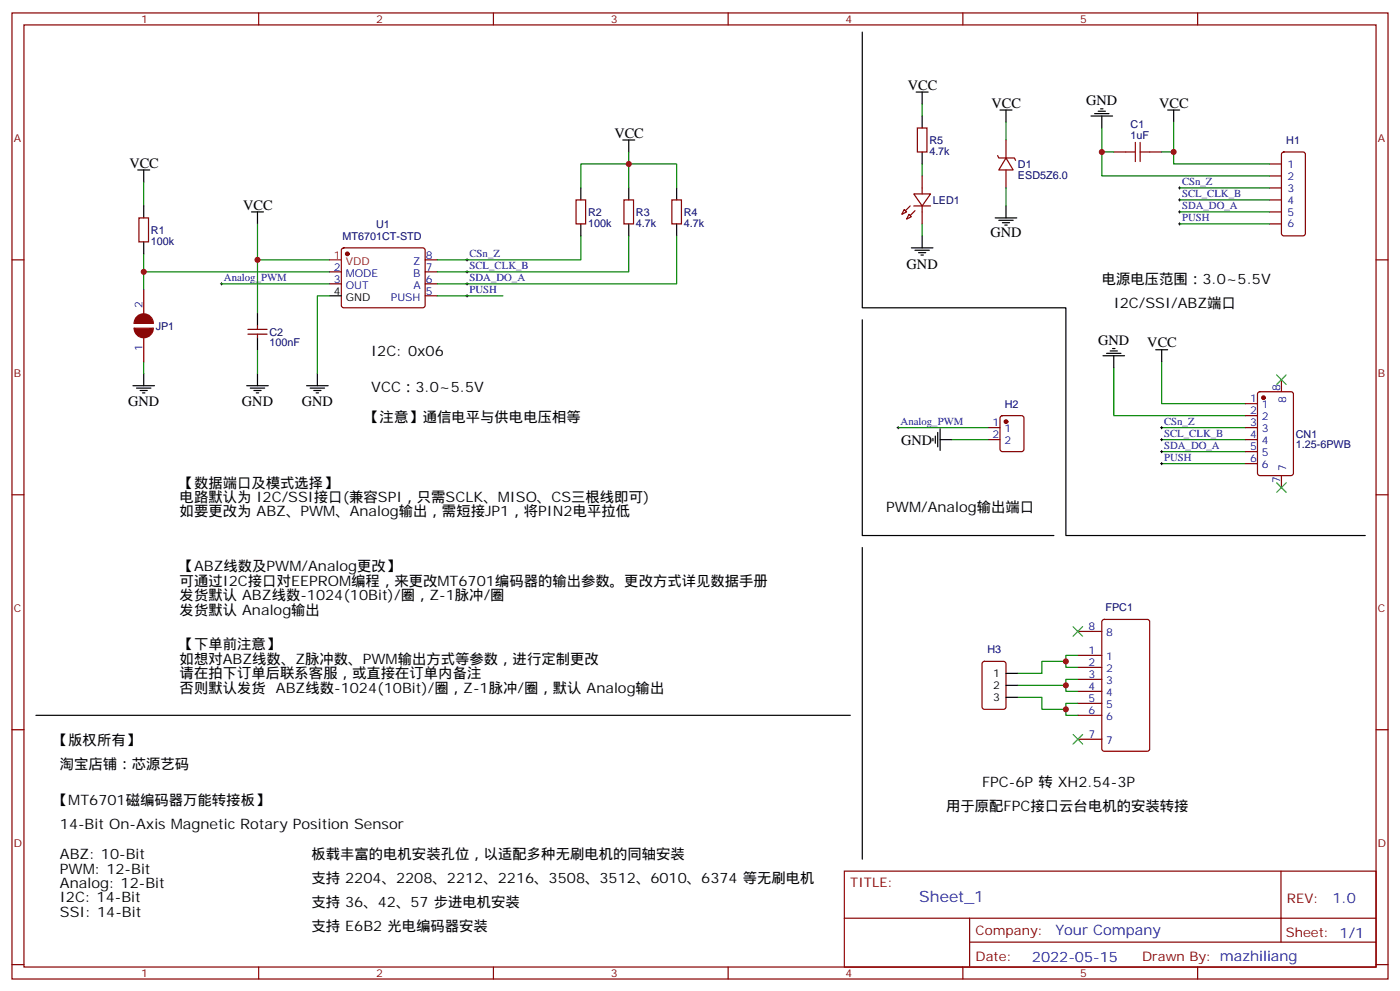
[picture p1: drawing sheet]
<svg xmlns="http://www.w3.org/2000/svg" width="412mm" height="292mm" viewBox="0 0 412 292" stroke-linecap="round" stroke-linejoin="round" font-family="sans-serif">
<g fill="none" stroke="#870000" stroke-width=".35">
<path d="M3.5 3.8h405.4v284.3h-405.4zM7.1 7.3h398.2v277.3h-398.2zM76.2 3.8v3.5M145.3 3.8v3.5M214.5 3.8v3.5M283.6 3.8v3.5M352.8 3.8v3.5M270.2 37.7h2.8v7h-2.8zM169.7 58.8h2.8v7.1h-2.8zM183.8 58.8h2.8v7.1h-2.8zM197.9 58.8h2.8v7.1h-2.8zM269.2 57.1h4.9l-2.5 3.5z"/>
<path d="M271.6 51.8v5.3M293.9 45.8l.3 .7h4.6l.4 .7M296.3 46.5l2.1 3.5h-4.2zM296.3 41.2v5.3M296.3 50v5.3M328.1 44.7h3.5M338.7 44.7h3.5M373.9 48.3h3.6M373.9 51.8h3.6M373.9 55.3h3.6M373.9 58.8h3.6M377.7 44.9l.5-.2h5.6l.7 .5v23.5l-.4 .7h-5.9l-.7-.4v-23.6z"/>
<path d="M3.5 76.5h3.6M40.9 64.1h2.8v7.1h-2.8zM100.8 73.2l.4-.2h23.3l.5 .2 .2 .5v16.5l-.7 .4-23.5-.1-.5-.6v-16.2zM125.2 76.5h3.6M266.3 61.7l.8 .7-1.5 .7zM267.8 63.1l.7 .7-1.4 .7zM269.2 60.6h4.9M271.6 60.6v5.3M373.9 62.4h3.6M373.9 65.9h3.6M405.3 76.5h3.6M42.3 85.3v7.1"/>
<path d="M42.3 99.4v7.1M73 98.4h5.7M73 96.9h5.7M75.8 95.9v1M75.8 98.4v1M97 80h3.5M97 83.5h3.5M125.2 80h3.6M125.2 83.5h3.6M125.2 87.1h3.6M366.9 118.8h3.5M370.7 115.5l.4-.2h9.2l.6 .4 .1 23.6-.5 .6-9.4 .1-.6-.5-.1-23.5z"/>
<path d="M377.5 111.8v3.5M291 125.9h3.6M291 129.4h3.6M294.8 122.5l.5-.2h5.6l.7 .5v9.4l-.4 .7h-5.9l-.7-.4v-9.5zM366.9 125.9h3.5M366.9 129.4h3.5M366.9 122.3h3.5M366.9 132.9h3.5M366.9 136.5h3.5M377.5 140v3.5M3.5 145.6h3.6M405.3 145.6h3.6"/>
<path d="M289.5 194.9l.5-.2h5.6l.7 .4v13l-.4 .6-5.9 .1-.7-.5v-12.9zM317.5 192.9h7.1M317.5 196.4h7.1M317.5 200h7.1M317.5 185.8h7.1M324.8 182.5l.5-.2h12.7l.6 .4 .1 37.7-.5 .7h-12.9l-.7-.4v-37.7zM3.5 214.8h3.6M317.5 203.5h7.1M317.5 207h7.1M317.5 210.5h7.1M317.5 217.6h7.1M405.3 214.8h3.6"/>
<path d="M248.7 256.4h156.6v28.2h-156.6zM377.3 256.4v20.9M248.7 270.2h156.5M285.6 277.3h119.6M285.6 270.2v14.2M3.5 283.9h3.6M76.2 284.6v3.5M145.3 284.6v3.5M214.5 284.6v3.5M283.6 284.6v3.5M352.8 284.6v3.5M405.3 283.9h3.6"/>
</g>
<g fill="#870000" stroke="#870000" stroke-width=".35">
<path d="M269.5 62l-1.4 1.4z"/>
<path d="M268.1 60.6l-1.4 1.4z"/>
<circle cx="102.3" cy="74.7" r=".53"/>
<circle cx="296.3" cy="124.1" r=".53"/>
<circle cx="372.2" cy="117.1" r=".53"/>
</g>
<path d="M97 76.5h3.5" fill="none" stroke="#f00" stroke-width=".35"/>
<g fill="none" stroke="#000" stroke-width=".35">
<path d="M254 9.5v81.1h60v67h88.2M269.9 27.1h3.5M271.6 27.1v3.5M271.6 34.1v3.6M294.6 32.4h3.5M296.3 32.4v3.5M321.4 34.1h6.3M322.4 33.4h4.3M323.5 32.7h2.1M324.2 32h.7M324.6 34.1v3.6M344 32.4h3.5"/>
<path d="M345.7 32.4v3.5M40.6 50h3.5M42.3 50v3.6M171.1 55.3v3.5M183.4 41.2h3.6M185.2 41.2v3.5M185.2 55.3v3.5M199.3 55.3v3.5M271.6 44.7v3.6M42.3 60.6v3.5M42.3 71.2v3.5M74.1 62.4h3.5"/>
<path d="M75.8 62.4v3.5M171.1 65.9v3.5M185.2 65.9v3.5M199.3 65.9v3.5M268.5 73h6.3M269.5 73.7h4.3M270.6 74.4h2.1M271.3 75.1h.7M271.6 69.4v3.6M293.2 64.1h6.3M294.2 64.8h4.2M295.3 65.5h2.1"/>
<path d="M296 66.3h.7M296.3 60.6v3.5M75.8 92.4v3.5M75.8 99.4v3.5M97 87.1h3.5M254 94.1v63.5h56.4M39.2 113.5h6.3M40.2 114.2h4.2M41.3 114.9h2.1M42 115.6h.7M42.3 110v3.5M72.7 113.5h6.3"/>
<path d="M73.7 114.2h4.3M74.8 114.9h2.1M75.5 115.6h.7M75.8 110v3.5M90.3 113.5h6.4M91.4 114.2h4.2M92.4 114.9h2.1M93.1 115.6h.7M93.5 110v3.5M324.9 104.7h6.4M326 104h4.2M327 103.3h2.1"/>
<path d="M327.7 102.6h.7M328.1 104.7v3.5M340.4 102.9h3.6M342.2 102.9v3.6M274.8 129v.8M275.5 128.3v2.2M276.2 127.3v4.2M276.9 129.4h3.6M276.9 126.2v6.4M254 161.1v91.8M296.3 198.2h3.6M296.3 205.2h3.6"/>
<path d="M296.3 201.7h3.6"/>
</g>
<g fill="none" stroke="#000" stroke-width=".29">
<path d="M347.1 55.3h.7M347.1 58.8h.7M347.5 55v.7M347.5 58.5v.7M137.2 76.5h.7M137.6 76.1v.7M137.6 79.7v.7M347.1 62.4h.7M347.1 65.9h.7M347.5 62v.7M347.5 65.5v.8M64.9 83.5h.7"/>
<path d="M65.3 83.2v.7M137.2 80h.7M137.2 83.5h.7M137.2 87.1h.7M137.6 83.2v.7M137.6 86.7v.7M264.2 125.9h.7M264.6 125.5v.7M341.8 125.9h.7M341.8 136.5h.7M341.8 132.9h.7M341.8 129.4h.7"/>
<path d="M342.2 125.5v.7M342.2 129v.8M342.2 132.6v.7M342.2 136.1v.7"/>
</g>
<g fill="none" stroke="#008700" stroke-width=".35">
<path d="M271.6 30.6v3.5M296.3 35.9v5.3M324.6 37.7v14.1h49.3M345.7 35.9v12.4h28.2M42.3 53.6v7M171.1 55.3v-7h14.1v7M185.2 44.7v3.6h14.1v7M271.6 48.3v3.5M296.3 55.3v5.3M324.6 44.7h3.5M342.2 44.7h3.5M347.5 55.3h26.4"/>
<path d="M347.5 58.8h26.4M42.3 74.7v10.6M75.8 65.9v10.6h21.2M75.8 76.5v15.9M171.1 69.4v7.1h-42.3M185.2 69.4v10.6h-56.4M199.3 69.4v14.1h-70.5M271.6 65.9v3.5M347.5 62.4h26.4M347.5 65.9h26.4M42.3 80h54.7M65.3 83.5h31.7"/>
<path d="M97 87.1h-3.5v22.9M128.8 87.1h19.4M42.3 106.5v3.5M75.8 102.9v7.1M328.1 108.2v14.1h38.8M342.2 106.5v12.3h24.7M264.6 125.9h26.4M280.5 129.4h10.5M342.2 136.5h24.7M342.2 132.9h24.7M342.2 129.4h24.7M342.2 125.9h24.7"/>
<path d="M314 194.7h-7.1v3.5h-7M317.5 192.9h-3.5v3.5h3.5M317.5 200h-3.5v3.5h3.5M299.9 205.2h7v3.6h7.1M299.9 201.7h14.1M317.5 207h-3.5v3.5h3.5"/>
</g>
<path d="M376.1 110.3l2.8 2.9M378.9 110.3l-2.8 2.9M376.1 142.1l2.8 2.8M378.9 142.1l-2.8 2.8M316.1 184.4l2.8 2.9M318.9 184.4l-2.8 2.9M316.1 216.2l2.8 2.8M318.9 216.2l-2.8 2.8" fill="none" stroke="#3c3" stroke-width=".35"/>
<path d="M39.5 96.6h5.7a2.82 2.82 0 0 1-2.9 2.8 2.82 2.82 0 0 1-2.8-2.8zM39.7 96.8l.4 1.2 .9 .8-.5-.3 1.3 .6h.3l-1.1-.4 1.8 .2h-1.2l1 .2h.4l-1-.1h1l-1.2 .2h.2h.8l-.9-.2 1.9-.1-1.3-.2 1.4 .1-1.4-.1 1.4-.1-1-.2h1.2l-1.1-.1 1.2 .1-1.1-.2 1 .2-.5-.4 .9 .1-1.3-.2 1.3 .1-1-.4 1.1 .2-1.3-.3 1 .2h.2l-1.1-.3 1.6 .2-1.1-.5 .9 .1-.8-.4h.8v.2h-.5l-4.4-.2 .7 1.3 .8 .4h-.3l-.2-.1 2.1 .1-1.9-.3-.7-.6 1.9 .5 .8-.1-2.3-.4-.6-.3v-.3l1 .5 1.4 .3 .8-.1-1.4-.1-1.7-.6 .4 .5 .1-.3 .7-.1 1.1 .3 1-.2-2.8-.3M40.6 93a2.82 2.82 0 0 1 3-.4 2.82 2.82 0 0 1 1.6 2.6h-5.7a2.82 2.82 0 0 1 1.1-2.2zM41.2 93.3l.4-.2 .7 .2-.5-.1 .1-.2 1.2 .8a.55 .55 0 0 0-.7-.2 .55 .55 0 0 0-.3 .7l1-.3a.41 .41 0 0 0 0-.6 .41 .41 0 0 0-.5-.1l-.5-.2 2 .6-.3-.5-2.1-.2 .8 .7-1-.6 2.9 1-2-.2-1.2-.7 .7 .7 2.6 .5-2.4-.3-.7-.3-.4-.4 .2 .5 .4 .2 2.6 .4 .6 .3-1.9-.2 1 .2h-1h.3l-1.2-.2h1.2l-2.1-.3 1 .7a1.34 1.34 0 0 1-1.4-1.4l.7 .9-.4-.3-.2-.7 .2 .4a.68 .68 0 0 1 .2 1l-.6-1.1 .5 .9-.5-.8 .4 1-.6-.8 .5 .8-.5-.8 .5 .7-.5-.4 .1 .6-.2-.8v.4l-.3 .1 .6-1.3a2.02 2.02 0 0 1 2.5-.4l-.8-.3-1.1 .3-1.1 1-.3 .7 .7-1.5 1-.6h1.3l.9 .3-.6-.1 1.1 .6 .8 1.6-1.1-.1h.9l-.6-.1-.3 .2h-4.2M43.5 98l-1.5 .7" fill="none" stroke="#900" stroke-width=".35"/>
<path d="M331.6 44.7h2.8M334.4 41.9v5.7M335.8 44.7h2.9M335.8 41.9v5.7" fill="none" stroke="#a10000" stroke-width=".35"/>
<g fill="#c00">
<circle cx="42.3" cy="80" r=".88"/>
<circle cx="75.8" cy="76.5" r=".88"/>
<circle cx="185.2" cy="48.3" r=".88"/>
<circle cx="314" cy="194.7" r=".88"/>
<circle cx="314" cy="201.7" r=".88"/>
<circle cx="314" cy="208.8" r=".88"/>
<circle cx="345.7" cy="44.7" r=".88"/>
<circle cx="324.6" cy="44.7" r=".88"/>
</g>
<path d="M10.6 210.5h239.9" fill="none" stroke="#000" stroke-width=".35"/>
<text font-size="4.6" fill="#00f" x="270.8" y="265.4">Sheet_1</text>
<g font-size="4.2">
<text x="267.4" y="26.4">VCC</text>
<text x="292.1" y="31.7">VCC</text>
<text x="320" y="30.9">GND</text>
<text x="341.5" y="31.7">VCC</text>
<text x="181" y="40.5">VCC</text>
<text x="38.1" y="49.3">VCC</text>
<text x="71.6" y="61.7">VCC</text>
<text x="291.7" y="69.8">GND</text>
<text x="267.1" y="79">GND</text>
<text x="324.6" y="83.5">电源电压范围：3.0~5.5V</text>
<text x="328.1" y="90.6">I2C/SSI/ABZ端口</text>
<text x="323.5" y="101.5">GND</text>
<text x="109.4" y="104.7">I2C: 0x06</text>
<text x="338" y="102.2">VCC</text>
<text x="37.8" y="119.6">GND</text>
<text x="71.3" y="119.6">GND</text>
<text x="88.9" y="119.6">GND</text>
<text x="109.4" y="115.3">VCC：3.0~5.5V</text>
<text x="107.6" y="124.1">【注意】通信电平与供电电压相等</text>
<text x="265.5" y="130.8">GND</text>
<text x="52.9" y="143.5">【数据端口及模式选择】</text>
<text x="52.9" y="147.7">电路默认为 I2C/SSI接口(兼容SPI，只需SCLK、MISO、CS三根线即可)</text>
<text x="52.9" y="152">如要更改为 ABZ、PWM、Analog输出，需短接JP1，将PIN2电平拉低</text>
<text x="261.1" y="150.6">PWM/Analog输出端口</text>
<text x="52.9" y="168.2">【ABZ线数及PWM/Analog更改】</text>
<text x="52.9" y="172.4">可通过I2C接口对EEPROM编程，来更改MT6701编码器的输出参数。更改方式详见数据手册</text>
<text x="52.9" y="176.7">发货默认 ABZ线数-1024(10Bit)/圈，Z-1脉冲/圈</text>
<text x="52.9" y="180.9">发货默认 Analog输出</text>
<text x="52.9" y="191.1">【下单前注意】</text>
<text x="52.9" y="195.4">如想对ABZ线数、Z脉冲数、PWM输出方式等参数，进行定制更改</text>
<text x="52.9" y="199.6">请在拍下订单后联系客服，或直接在订单内备注</text>
<text x="52.9" y="203.8">否则默认发货</text>
<text x="81.3" y="203.8">ABZ线数-1024(10Bit)/圈，Z-1脉冲/圈，默认 Analog输出</text>
<text x="15.9" y="219.4">【版权所有】</text>
<text x="17.6" y="226.4">淘宝店铺：芯源艺码</text>
<text x="289.3" y="231.7">FPC-6P 转 XH2.54-3P</text>
<text x="15.9" y="237">【MT6701磁编码器万能转接板】</text>
<text x="278.7" y="238.8">用于原配FPC接口云台电机的安装转接</text>
<text x="17.6" y="244.1">14-Bit On-Axis Magnetic Rotary Position Sensor</text>
<text x="17.6" y="252.9">ABZ: 10-Bit</text>
<text x="17.6" y="257.1">PWM: 12-Bit</text>
<text x="91.7" y="252.9">板载丰富的电机安装孔位，以适配多种无刷电机的同轴安装</text>
<text x="17.6" y="261.3">Analog: 12-Bit</text>
<text x="91.7" y="259.9">支持 2204、2208、2212、2216、3508、3512、6010、6374 等无刷电机</text>
<text x="17.6" y="265.6">I2C: 14-Bit</text>
<text x="17.6" y="269.8">SSI: 14-Bit</text>
<text x="91.7" y="267">支持 36、42、57 步进电机安装</text>
<text x="91.7" y="274">支持 E6B2 光电编码器安装</text>
</g>
<g font-size="4.2" fill="#00f">
<text x="392.5" y="265.7">1.0</text>
<text x="310.9" y="275.2">Your Company</text>
<text x="304" y="283">2022-05-15</text>
</g>
<g font-size="3.9" fill="#800">
<text x="250.5" y="261">TITLE:</text>
<text x="379.1" y="265.7">REV:</text>
<text x="287.4" y="275.2">Company:</text>
<text x="378.7" y="275.8">Sheet: 1/1</text>
<text x="287.4" y="282.9">Date:</text>
<text x="336.4" y="282.9">Drawn By: mazhiliang</text>
</g>
<g font-size="3.2" fill="#800">
<text x="41.6" y="6.8">1</text>
<text x="110.8" y="6.8">2</text>
<text x="179.9" y="6.8">3</text>
<text x="249.1" y="6.8">4</text>
<text x="318.2" y="6.8">5</text>
<text x="4.1" y="41.9">A</text>
<text x="405.9" y="41.9">A</text>
<text x="4.1" y="111.1">B</text>
<text x="405.9" y="111.1">B</text>
<text x="4.1" y="180.2">C</text>
<text x="405.9" y="180.2">C</text>
<text x="4.1" y="249.3">D</text>
<text x="405.9" y="249.3">D</text>
<text x="41.6" y="287.6">1</text>
<text x="110.8" y="287.6">2</text>
<text x="179.9" y="287.6">3</text>
<text x="249.1" y="287.6">4</text>
<text x="318.2" y="287.6">5</text>
</g>
<g font-size="3.2" fill="#000080">
<text x="333" y="37.7">C1</text>
<text x="333" y="40.9">1uF</text>
<text x="273.8" y="45.5">4.7k</text>
<text x="273.8" y="42.3">R5</text>
<text x="378.9" y="42.4">H1</text>
<text x="299.9" y="52.6">ESD5Z6.0</text>
<text x="299.9" y="49.4">D1</text>
<text x="274.8" y="60">LED1</text>
<text x="173.2" y="63.5">R2</text>
<text x="187.3" y="63.5">R3</text>
<text x="201.4" y="63.5">R4</text>
<text x="44.4" y="72">100k</text>
<text x="44.5" y="68.8">R1</text>
<text x="100.9" y="70.6">MT6701CT-STD</text>
<text x="110.8" y="67.1">U1</text>
<text x="173.2" y="66.7">100k</text>
<text x="187.3" y="66.7">4.7k</text>
<text x="201.4" y="66.7">4.7k</text>
<text x="45.9" y="97">JP1</text>
<text x="79.4" y="101.9">100nF</text>
<text x="79.4" y="98.8">C2</text>
<text x="296" y="120">H2</text>
<text x="381.7" y="132">1.25-6PWB</text>
<text x="381.7" y="128.8">CN1</text>
<text x="325.6" y="179.9">FPC1</text>
<text x="290.8" y="192.2">H3</text>
</g>
<g font-size="3.2" fill="#00f">
<text x="379.2" y="49.3">1</text>
<text x="379.2" y="52.8">2</text>
<text x="348.2" y="54.4">CSn_Z</text>
<text x="348.2" y="58">SCL_CLK_B</text>
<text x="379.2" y="56.4">3</text>
<text x="379.2" y="59.9">4</text>
<text x="348.2" y="61.5">SDA_DO_A</text>
<text x="348.2" y="65">PUSH</text>
<text x="379.2" y="63.4">5</text>
<text x="379.2" y="67">6</text>
<text x="121.8" y="77.9">Z</text>
<text x="125.4" y="76.1">8</text>
<text x="138.3" y="75.6">CSn_Z</text>
<text x="66" y="82.7">Analog_PWM</text>
<text x="98.4" y="79.7">2</text>
<text x="98.4" y="83.2">3</text>
<text x="101.8" y="81.4">MODE</text>
<text x="121.8" y="81.4">B</text>
<text x="125.4" y="83.2">6</text>
<text x="125.4" y="79.7">7</text>
<text x="138.3" y="79.1">SCL_CLK_B</text>
<text x="138.3" y="82.7">SDA_DO_A</text>
<text x="101.8" y="84.9">OUT</text>
<text x="115.1" y="88.5">PUSH</text>
<text x="121.8" y="84.9">A</text>
<text x="125.4" y="86.7">5</text>
<text x="138.3" y="86.2">PUSH</text>
<text x="42" y="90.6" transform="rotate(-90 42 90.6)">2</text>
<text x="42" y="103.2" transform="rotate(-90 42 103.2)">1</text>
<text x="368.2" y="118.5">1</text>
<text x="377.1" y="115.1" transform="rotate(-90 377.1 115.1)">8</text>
<text x="378.9" y="118.6" transform="rotate(-90 378.9 118.6)">8</text>
<text x="265.3" y="125">Analog_PWM</text>
<text x="292.4" y="125.5">1</text>
<text x="342.9" y="125">CSn_Z</text>
<text x="368.2" y="122">2</text>
<text x="368.2" y="125.5">3</text>
<text x="371.7" y="120.2">1</text>
<text x="371.7" y="123.8">2</text>
<text x="292.4" y="129">2</text>
<text x="295.9" y="127.3">1</text>
<text x="295.9" y="130.8">2</text>
<text x="342.9" y="128.5">SCL_CLK_B</text>
<text x="368.2" y="129">4</text>
<text x="371.7" y="127.3">3</text>
<text x="371.7" y="130.8">4</text>
<text x="342.9" y="135.6">PUSH</text>
<text x="342.9" y="132">SDA_DO_A</text>
<text x="368.2" y="132.6">5</text>
<text x="368.2" y="136.1">6</text>
<text x="371.7" y="134.3">5</text>
<text x="371.7" y="137.9">6</text>
<text x="377.1" y="142.2" transform="rotate(-90 377.1 142.2)">7</text>
<text x="378.9" y="138.7" transform="rotate(-90 378.9 138.7)">7</text>
<text x="320.6" y="185.5">8</text>
<text x="325.9" y="187.3">8</text>
<text x="320.6" y="192.5">1</text>
<text x="320.6" y="196.1">2</text>
<text x="325.9" y="194.3">1</text>
<text x="325.9" y="197.8">2</text>
<text x="320.6" y="199.6">3</text>
<text x="320.6" y="203.1">4</text>
<text x="325.9" y="201.4">3</text>
<text x="320.6" y="206.7">5</text>
<text x="325.9" y="204.9">4</text>
<text x="325.9" y="208.4">5</text>
<text x="320.6" y="210.2">6</text>
<text x="325.9" y="211.9">6</text>
<text x="320.6" y="217.2">7</text>
<text x="325.9" y="219">7</text>
</g>
<g font-size="3.2" fill="#f00">
<text x="98.4" y="76.1">1</text>
<text x="101.8" y="77.9">VDD</text>
</g>
<g font-size="3.2">
<text x="98.4" y="86.7">4</text>
<text x="101.8" y="88.5">GND</text>
<text x="292.6" y="199.2">1</text>
<text x="292.6" y="202.8">2</text>
<text x="292.6" y="206.3">3</text>
</g>
</svg>
